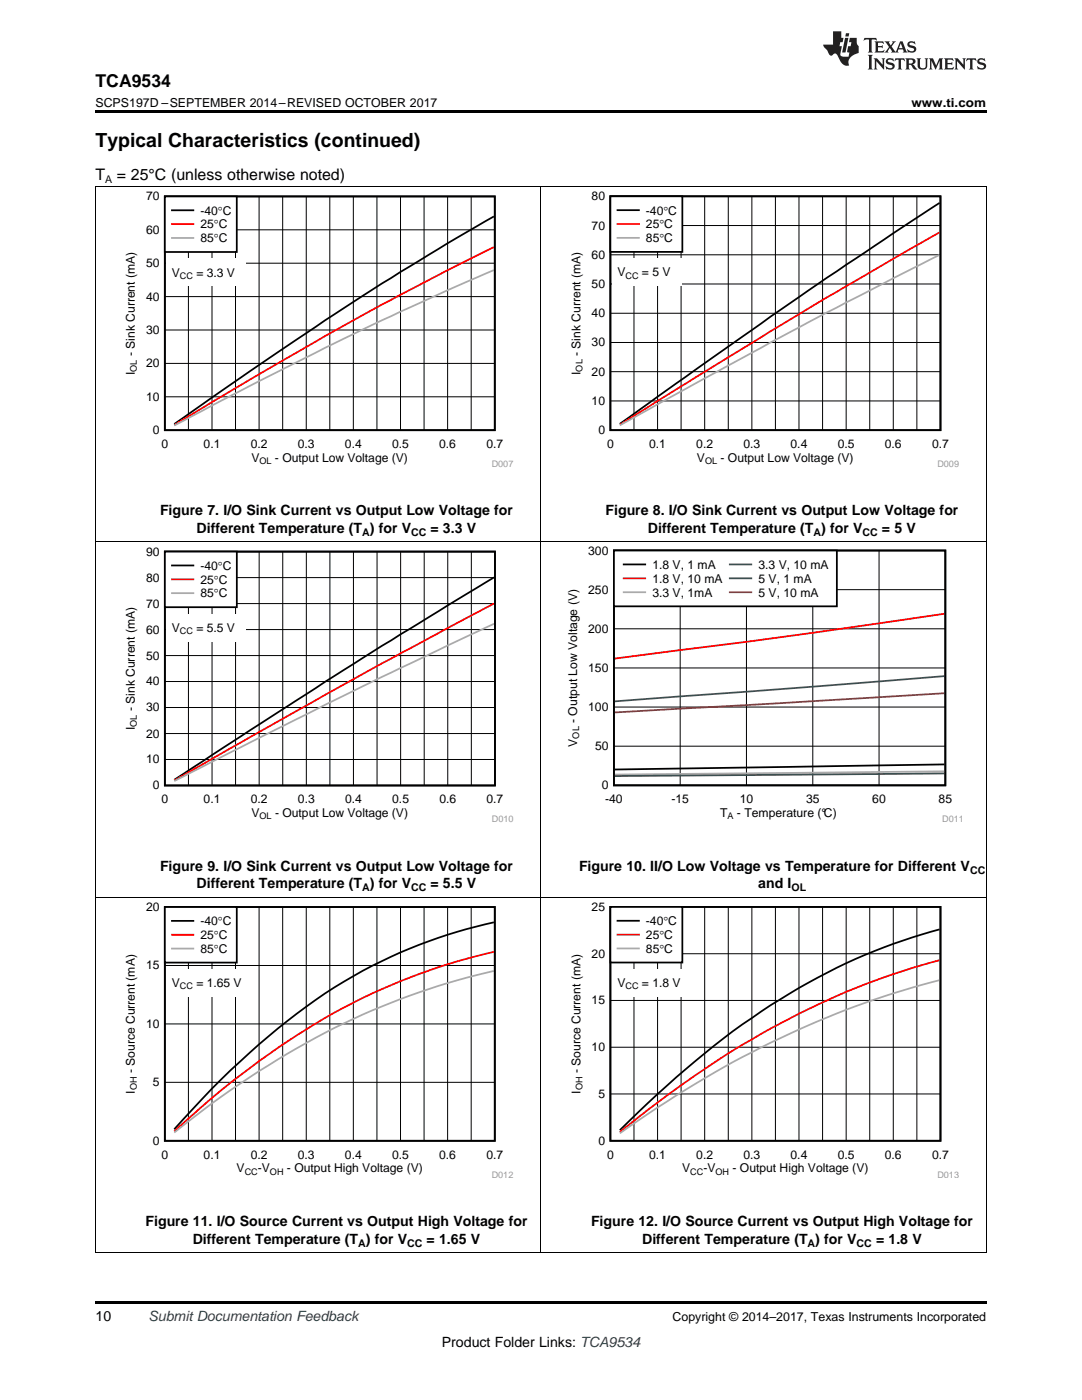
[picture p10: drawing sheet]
<svg xmlns="http://www.w3.org/2000/svg" width="216mm" height="279mm" viewBox="0 0 216 279" stroke-linecap="round" stroke-linejoin="round" font-family="sans-serif">
<path d="M19 259.7h177.8v.5h-177.8z" fill="#000"/>
<path d="M19.1 179.1v70.9M107.9 179.1v70.9M196.8 179.1v70.9M19 249.9h177.8" fill="none" stroke="#000" stroke-width=".2"/>
<path d="M24.6 180.1h77.8v55h-77.8z" fill-rule="evenodd" fill="#fff"/>
<path d="M32.9 181h65.8v46.7h-65.8zM98.5 184.1a100.9 100.9 0 0 0-44.9 22.7 171.1 171.1 0 0 0-18.8 18.6" fill="none" stroke="#000" stroke-width=".35"/>
<g fill="none" stroke="#000" stroke-width=".2">
<path d="M32.9 192.7h65.8M37.6 181v46.7M42.3 181v46.7M47 181v46.7M51.7 181v46.7M56.4 181v46.7M61.1 181v46.7M65.8 181v46.7M70.5 181v46.7M75.2 181v46.7M79.9 181v46.7M84.6 181v46.7"/>
<path d="M89.3 181v46.7M94 181v46.7M32.9 216h65.8M32.9 204.3h65.8"/>
</g>
<path d="M98.5 190a124.4 124.4 0 0 0-48.7 23.2 170.3 170.3 0 0 0-15 12.6" fill="none" stroke="#f00" stroke-width=".35"/>
<path d="M98.5 193.8a144.5 144.5 0 0 0-50.6 22.5l-5.6 3.9-7.5 5.8" fill="none" stroke="#aaa" stroke-width=".35"/>
<g fill="#fff">
<path d="M33.2 193.5h17.2v5.4h-17.2z" fill-rule="evenodd"/>
<path d="M32.9 181h14.3v11.1h-14.3z" fill-rule="evenodd"/>
</g>
<path d="M32.9 181h14.3v11.1h-14.3zM34.3 183.8h4.3" fill="none" stroke="#000" stroke-width=".35"/>
<path d="M34.3 186.5h4.3" fill="none" stroke="#f00" stroke-width=".35"/>
<path d="M34.3 189.3h4.3" fill="none" stroke="#aaa" stroke-width=".35"/>
<path d="M113.5 180.1h77.8v55h-77.8z" fill-rule="evenodd" fill="#fff"/>
<path d="M121.8 181h65.9v46.7h-65.9zM187.5 185.5a116.4 116.4 0 0 0-37.5 17.7 194.2 194.2 0 0 0-26.3 22.4" fill="none" stroke="#000" stroke-width=".35"/>
<g fill="none" stroke="#000" stroke-width=".2">
<path d="M121.8 199.7h65.9M121.8 190.3h65.9M126.5 181v46.7M131.2 181v46.7M135.9 181v46.7M140.6 181v46.7M145.3 181v46.7M150 181v46.7M154.7 181v46.7M159.4 181v46.7M164.1 181v46.7M168.8 181v46.7"/>
<path d="M173.5 181v46.7M178.2 181v46.7M182.9 181v46.7M121.8 218.3h65.9M121.8 209h65.9"/>
</g>
<path d="M187.5 191.6a159.3 159.3 0 0 0-54.4 27.1l-9.4 7.2" fill="none" stroke="#f00" stroke-width=".35"/>
<path d="M187.5 195.6a189.7 189.7 0 0 0-61.9 29.3l-1.9 1.3" fill="none" stroke="#aaa" stroke-width=".35"/>
<g fill="#fff">
<path d="M122.1 193.4h15.8v5.5h-15.8z" fill-rule="evenodd"/>
<path d="M121.8 181h14.3v11.1h-14.3z" fill-rule="evenodd"/>
</g>
<path d="M121.8 181h14.4v11.1h-14.4zM123.2 183.8h4.3" fill="none" stroke="#000" stroke-width=".35"/>
<path d="M123.2 186.5h4.3" fill="none" stroke="#f00" stroke-width=".35"/>
<path d="M123.2 189.3h4.3" fill="none" stroke="#aaa" stroke-width=".35"/>
<path d="M19.1 108.2v70.9M107.9 108.2v70.9M196.8 108.2v70.9M19 179h177.8" fill="none" stroke="#000" stroke-width=".2"/>
<path d="M24.6 109.2h77.8v55h-77.8z" fill-rule="evenodd" fill="#fff"/>
<path d="M32.9 110.1h65.9v46.7h-65.9zM98.6 115.2l-7.4 4.5a2052.8 2052.8 0 0 0-56.4 35.9" fill="none" stroke="#000" stroke-width=".35"/>
<g fill="none" stroke="#000" stroke-width=".2">
<path d="M32.9 115.3h65.9M37.6 110.1v46.7M42.3 110.1v46.7M47 110.1v46.7M51.7 110.1v46.7M56.4 110.1v46.7M61.1 110.1v46.7M65.8 110.1v46.7M70.5 110.1v46.7M75.2 110.1v46.7M79.9 110.1v46.7M84.6 110.1v46.7"/>
<path d="M89.3 110.1v46.7M94 110.1v46.7M32.9 136h65.9M32.9 130.8h65.9M32.9 125.6h65.9M32.9 120.5h65.9M32.9 151.6h65.9M32.9 146.4h65.9M32.9 141.2h65.9"/>
</g>
<path d="M98.6 120.5l-22.4 11.9-11.3 6.3-30.1 17.1" fill="none" stroke="#f00" stroke-width=".35"/>
<path d="M98.6 124.5l-26.2 12.4-37.6 19" fill="none" stroke="#aaa" stroke-width=".35"/>
<g fill="#fff">
<path d="M33.2 122.5h15.8v5.5h-15.8z" fill-rule="evenodd"/>
<path d="M32.9 110.1h14.3v11.1h-14.3z" fill-rule="evenodd"/>
</g>
<path d="M32.9 110.1h14.4v11.1h-14.4zM34.3 112.9h4.3" fill="none" stroke="#000" stroke-width=".35"/>
<path d="M34.3 115.6h4.3" fill="none" stroke="#f00" stroke-width=".35"/>
<path d="M34.3 118.4h4.3" fill="none" stroke="#aaa" stroke-width=".35"/>
<path d="M112.8 109h79.2v55.2h-79.2z" fill-rule="evenodd" fill="#fff"/>
<path d="M122.5 109.9h66.1v46.8h-66.1zM188.5 152.6l-65.8 1" fill="none" stroke="#000" stroke-width=".35"/>
<path d="M122.5 117.7h66.1M135.7 109.9v46.8M148.9 109.9v46.8M162.2 109.9v46.8M175.4 109.9v46.8M122.5 133.3h66.1M122.5 125.5h66.1M122.5 148.9h66.1M122.5 141.1h66.1" fill="none" stroke="#000" stroke-width=".2"/>
<path d="M188.5 122.5l-31.6 4.5-34.2 4.4" fill="none" stroke="#f00" stroke-width=".35"/>
<path d="M188.5 153.9l-65.8 .7" fill="none" stroke="#aaa" stroke-width=".35"/>
<path d="M188.5 134.9l-65.8 5.1" fill="none" stroke="#295c75" stroke-width=".35"/>
<path d="M188.5 154.4l-65.8 .5" fill="none" stroke="#286b49" stroke-width=".35"/>
<path d="M188.5 138.3l-65.8 3.9" fill="none" stroke="#9e3a3a" stroke-width=".35"/>
<path d="M122.5 109.9h44.5v11.1h-44.5z" fill-rule="evenodd" fill="#fff"/>
<path d="M122.5 109.9h44.5v11.1h-44.5zM124.5 112.6h4.2" fill="none" stroke="#000" stroke-width=".35"/>
<path d="M124.5 115.4h4.2" fill="none" stroke="#f00" stroke-width=".35"/>
<path d="M124.5 118.2h4.2" fill="none" stroke="#aaa" stroke-width=".35"/>
<path d="M145.6 112.6h4.3" fill="none" stroke="#295c75" stroke-width=".35"/>
<path d="M145.6 115.4h4.3" fill="none" stroke="#286b49" stroke-width=".35"/>
<path d="M145.6 118.2h4.3" fill="none" stroke="#9e3a3a" stroke-width=".35"/>
<path d="M19.1 37.2v71M107.9 37.2v71M196.8 37.2v71M19 108.1h177.8" fill="none" stroke="#000" stroke-width=".2"/>
<path d="M24.6 38.3h77.8v55h-77.8z" fill-rule="evenodd" fill="#fff"/>
<path d="M32.9 39.2h65.8v46.7h-65.8zM98.5 43.2a755 755 0 0 0-63.7 41.4" fill="none" stroke="#000" stroke-width=".35"/>
<g fill="none" stroke="#000" stroke-width=".2">
<path d="M37.6 39.2v46.7M42.3 39.2v46.7M47 39.2v46.7M51.7 39.2v46.7M56.4 39.2v46.7M61.1 39.2v46.7M65.8 39.2v46.7M70.5 39.2v46.7M75.2 39.2v46.7M79.9 39.2v46.7M84.6 39.2v46.7M89.3 39.2v46.7"/>
<path d="M94 39.2v46.7M32.9 59.2h65.8M32.9 52.5h65.8M32.9 45.9h65.8M32.9 79.2h65.8M32.9 72.5h65.8M32.9 65.9h65.8"/>
</g>
<path d="M98.5 49.3a775.8 775.8 0 0 0-63.7 35.5" fill="none" stroke="#f00" stroke-width=".35"/>
<path d="M98.5 53.9a802.6 802.6 0 0 0-63.7 31" fill="none" stroke="#aaa" stroke-width=".35"/>
<g fill="#fff">
<path d="M33.2 51.6h15.8v5.5h-15.8z" fill-rule="evenodd"/>
<path d="M32.9 39.2h14.3v11.1h-14.3z" fill-rule="evenodd"/>
</g>
<path d="M32.9 39.2h14.3v11.1h-14.3zM34.3 42h4.3" fill="none" stroke="#000" stroke-width=".35"/>
<path d="M34.3 44.7h4.3" fill="none" stroke="#f00" stroke-width=".35"/>
<path d="M34.3 47.5h4.3" fill="none" stroke="#aaa" stroke-width=".35"/>
<path d="M113.5 38.3h77.8v55h-77.8z" fill-rule="evenodd" fill="#fff"/>
<path d="M121.8 39.2h65.9v46.7h-65.9zM187.5 40.5l-7.4 4.8a1811.9 1811.9 0 0 0-56.4 39.3" fill="none" stroke="#000" stroke-width=".35"/>
<g fill="none" stroke="#000" stroke-width=".2">
<path d="M126.5 39.2v46.7M131.2 39.2v46.7M135.9 39.2v46.7M140.6 39.2v46.7M145.3 39.2v46.7M150 39.2v46.7M154.7 39.2v46.7M159.4 39.2v46.7M164.1 39.2v46.7M168.8 39.2v46.7M173.5 39.2v46.7M178.2 39.2v46.7"/>
<path d="M182.9 39.2v46.7M121.8 56.7h65.9M121.8 50.9h65.9M121.8 45h65.9M121.8 74.2h65.9M121.8 68.4h65.9M121.8 62.5h65.9M121.8 80h65.9"/>
</g>
<path d="M187.5 46.4l-7.4 4.1a1705.6 1705.6 0 0 0-56.4 34.3" fill="none" stroke="#f00" stroke-width=".35"/>
<path d="M187.5 50.9l-7.4 3.7a1730.4 1730.4 0 0 0-56.4 30.3" fill="none" stroke="#aaa" stroke-width=".35"/>
<g fill="#fff">
<path d="M122.1 51.6h13.8v5.5h-13.8z" fill-rule="evenodd"/>
<path d="M121.8 39.2h14.3v11.1h-14.3z" fill-rule="evenodd"/>
</g>
<path d="M121.8 39.2h14.4v11.1h-14.4zM123.2 41.9h4.3" fill="none" stroke="#000" stroke-width=".35"/>
<path d="M123.2 44.7h4.3" fill="none" stroke="#f00" stroke-width=".35"/>
<path d="M123.2 47.5h4.3" fill="none" stroke="#aaa" stroke-width=".35"/>
<path d="M19 37.2h177.8" fill="none" stroke="#000" stroke-width=".2"/>
<path d="M19 22h177.8v.5h-177.8z" fill="#000"/>
<g fill="#231f20">
<path d="M172.5 7.6l-.1 .5 .4-.2h.6v.1v2.1l-.2 .4h.9l-.2-.4v-2.1l.1-.1h.5l.5 .2-.2-.5zM174.5 8.3l.2 .3v1.5l-.2 .4h1.8l.2-.6a1.04 1.04 0 0 1-1.3 .2v-.7h.6l.3 .2v-.6l-.3 .2h-.6v-.6l.8-.1 .4 .3-.2-.5zM176.5 8.3l.9 1.1-.9 1.1h.8l-.2-.2 .4-.7 .5 .7-.2 .2h1.5l-.2-.2 .2-.4h.9l.1 .4-.2 .2h1l-.3-.3-.7-1.9h-.5l-.9 2-.8-1 .9-1h-.8l.1 .3-.4 .5-.3-.6 .1-.2zM179.7 8.6l.4 1h-.7zM181.3 8.4a.63 .63 0 0 0-.2 .7 .63 .63 0 0 0 .6 .4l.6 .2 .1 .2a.75 .75 0 0 1-.7 .4 .75 .75 0 0 1-.6-.5l.1 .7 .1-.1a1.11 1.11 0 0 0 1.5-.6 1.13 1.13 0 0 0-1.2-.8l-.1-.4a1.04 1.04 0 0 1 1.2 .2l-.2-.5-.2 .1-.4-.2zM173.2 10.9l.2 .4v2.2l-.2 .4h1l-.3-.4v-2.2l.3-.4zM174.3 11.6l.3 .4v1.5l-.3 .4h.8l-.2-.4v-1.3l1.5 1.7v-1.9l.2-.4h-.7l.2 .4v.9l-1.1-1.3zM177 11.8a.62 .62 0 0 0-.2 .7 .62 .62 0 0 0 .6 .4l.6 .1 .1 .3a.76 .76 0 0 1-.7 .3 .76 .76 0 0 1-.7-.4l.2 .7 .1-.1a1.11 1.11 0 0 0 1.5-.6 1.13 1.13 0 0 0-1.2-.8l-.1-.4a1.04 1.04 0 0 1 1.2 .2l-.2-.6-.2 .1-.5-.1zM178.7 11.6l-.2 .6a.61 .61 0 0 1 .8-.3v1.6l-.2 .4h.9l-.2-.4v-1.6a.63 .63 0 0 1 .7 .3l-.1-.6zM180.6 11.6l.3 .4v1.5l-.3 .4h1l-.2-.2-.1-.8 .6 .2a.76 .76 0 0 0 1.2 .7l-1-1a.58 .58 0 0 0 .6-.5 .58 .58 0 0 0-.5-.6zM181.4 11.9h.1a.45 .45 0 0 1 .5 .1 .45 .45 0 0 1 .1 .5l-.8 .2zM182.9 11.6l.2 .2a2.17 2.17 0 0 0 .3 1.9 .99 .99 0 0 0 1.6-.6v-1.1l.2-.4h-.7l.2 .2a1.92 1.92 0 0 1-.2 1.8 .6 .6 0 0 1-.9-.5v-1.1l.2-.4zM185.4 11.6l.2 .4v1.5l-.2 .4h.7l-.2-.4v-1.4l.8 1.8 .8-1.8v1.4l-.2 .4h.9l-.2-.4v-1.5l.2-.4h-.8l-.6 1.5-.6-1.5zM188.4 11.6l.2 .4v1.5l-.2 .4h1.8l.1-.6a1.04 1.04 0 0 1-1.2 .1v-.6h.5l.4 .2v-.6l-.4 .2h-.5v-.7h.8l.3 .3-.1-.6zM190.5 11.6l.2 .4v1.5l-.2 .4h.7l-.2-.4v-1.3l1.5 1.7v-1.9l.2-.4h-.7l.2 .4v.9l-1.1-1.3zM192.9 11.6l-.1 .6a.61 .61 0 0 1 .7-.3l.1 1.6-.3 .4h1l-.3-.4 .1-1.6a.63 .63 0 0 1 .7 .3l-.1-.6zM195.2 11.8a.62 .62 0 0 0-.2 .7 .62 .62 0 0 0 .6 .4l.6 .1 .1 .3a.76 .76 0 0 1-.7 .3 .76 .76 0 0 1-.6-.4l.1 .7 .1-.1a1.11 1.11 0 0 0 1.6-.6 1.13 1.13 0 0 0-1.3-.8l-.1-.4a1.04 1.04 0 0 1 1.2 .2l-.1-.6-.2 .1-.5-.1z"/>
<path d="M166.2 6.3v2.6h-1.9v.4l.8 .9a.91 .91 0 0 0 1 .8 .56 .56 0 0 1 .5-.3 .56 .56 0 0 1 .5 .3l.4 .8a1.53 1.53 0 0 0 1.9 1.2 1.54 1.54 0 0 1 1-2.1l.9-.3v-1.4a1.52 1.52 0 0 1-.4-1.6h-1.3l-.2 .8h.5l-.2 .8h-.5l-.1 1v.2l.4 .1-.2 .8a1.93 1.93 0 0 1-1.6-.3l.3-1.8h-.5l.2-.8h.4l.2-.8h-.4v-1.3zM168.6 7.6l-.6 2.9h.7l.6-2.9zM168.8 6.6l-.1 .7h.6l.2-.7z"/>
</g>
<text font-size="3.9" x="19" y="29.3">Typical Characteristics (continued)</text>
<text font-size="3.5" x="19" y="17.3">TCA9534</text>
<g font-size="3.2">
<text x="19" y="36">T</text>
<text x="23.3" y="36">= 25°C (unless otherwise noted)</text>
</g>
<g font-size="2.8">
<text x="31.9" y="102.9">Figure 7. I/O Sink Current vs Output Low Voltage for</text>
<text x="39.2" y="106.4">Different Temperature (T ) for V</text>
<text x="85.9" y="106.4">= 3.3 V</text>
<text x="120.8" y="102.9">Figure 8. I/O Sink Current vs Output Low Voltage for</text>
<text x="129.3" y="106.4">Different Temperature (T ) for V</text>
<text x="176" y="106.4">= 5 V</text>
<text x="31.9" y="173.8">Figure 9. I/O Sink Current vs Output Low Voltage for</text>
<text x="115.5" y="173.8">Figure 10. II/O Low Voltage vs Temperature for Different V</text>
<text x="39.2" y="177.3">Different Temperature (T ) for V</text>
<text x="85.9" y="177.3">= 5.5 V</text>
<text x="151.3" y="177.3">and I</text>
<text x="29" y="244.7">Figure 11. I/O Source Current vs Output High Voltage for</text>
<text x="117.9" y="244.7">Figure 12. I/O Source Current vs Output High Voltage for</text>
<text x="38.5" y="248.2">Different Temperature (T ) for V</text>
<text x="85.1" y="248.2">= 1.65 V</text>
<text x="128.1" y="248.2">Different Temperature (T ) for V</text>
<text x="174.8" y="248.2">= 1.8 V</text>
<text x="19" y="263.6">10</text>
<text x="88.2" y="268.9">Product Folder Links: TCA9534</text>
</g>
<text font-size="2.8" fill="#0000c8" x="29.6" y="263.6">Submit Documentation Feedback</text>
<g font-size="2.5">
<text x="19" y="21.4">SCPS197D –SEPTEMBER 2014–REVISED OCTOBER 2017</text>
<text x="181.9" y="21.4">www.ti.com</text>
<text x="134.2" y="263.6">Copyright © 2014–2017, Texas Instruments Incorporated</text>
</g>
<g font-size="2.4">
<text x="29.1" y="40">70</text>
<text x="118.1" y="40">80</text>
<text x="29.1" y="46.7">60</text>
<text x="40" y="42.8">-40qC</text>
<text x="40" y="45.6">25</text>
<text x="42.7" y="45.6">qC</text>
<text x="118.1" y="45.8">70</text>
<text x="128.9" y="42.8">-40qC</text>
<text x="128.9" y="45.6">25</text>
<text x="131.6" y="45.6">qC</text>
<text x="29.1" y="53.3">50</text>
<text x="40" y="48.3">85</text>
<text x="42.7" y="48.3">qC</text>
<text x="118.1" y="51.6">60</text>
<text x="128.9" y="48.3">85</text>
<text x="131.6" y="48.3">qC</text>
<text x="29.1" y="60">40</text>
<text x="34.3" y="55.2">V</text>
<text x="39.2" y="55.2">= 3.3 V</text>
<text x="118.1" y="57.5">50</text>
<text x="123.2" y="55.2">V</text>
<text x="128.1" y="55.2">= 5 V</text>
<text x="118.1" y="63.3">40</text>
<text x="26.9" y="71.1" transform="rotate(-90 26.9 71.1)">- Sink Current (mA)</text>
<text x="29.1" y="66.7">30</text>
<text x="115.8" y="71.1" transform="rotate(-90 115.8 71.1)">- Sink Current (mA)</text>
<text x="118.1" y="69.1">30</text>
<text x="26.9" y="74.8" transform="rotate(-90 26.9 74.8)">I</text>
<text x="29.1" y="73.3">20</text>
<text x="115.8" y="74.8" transform="rotate(-90 115.8 74.8)">I</text>
<text x="118.1" y="75">20</text>
<text x="29.1" y="80">10</text>
<text x="118.1" y="80.8">10</text>
<text x="30.5" y="86.6">0</text>
<text x="32.2" y="89.4">0</text>
<text x="40.6" y="89.4">0.1</text>
<text x="50" y="89.4">0.2</text>
<text x="59.4" y="89.4">0.3</text>
<text x="68.8" y="89.4">0.4</text>
<text x="78.2" y="89.4">0.5</text>
<text x="87.6" y="89.4">0.6</text>
<text x="97.1" y="89.4">0.7</text>
<text x="119.4" y="86.6">0</text>
<text x="121.1" y="89.4">0</text>
<text x="129.5" y="89.4">0.1</text>
<text x="138.9" y="89.4">0.2</text>
<text x="148.4" y="89.4">0.3</text>
<text x="157.8" y="89.4">0.4</text>
<text x="167.2" y="89.4">0.5</text>
<text x="176.6" y="89.4">0.6</text>
<text x="186" y="89.4">0.7</text>
<text x="50.2" y="92.2">V</text>
<text x="54.9" y="92.2">- Output Low Voltage (V)</text>
<text x="139.1" y="92.2">V</text>
<text x="143.8" y="92.2">- Output Low Voltage (V)</text>
<text x="29.2" y="110.9">90</text>
<text x="40" y="113.7">-40qC</text>
<text x="117.4" y="110.7">300</text>
<text x="130.2" y="113.5">1.8 V, 1 mA</text>
<text x="151.3" y="113.5">3.3 V, 10 mA</text>
<text x="29.2" y="116.1">80</text>
<text x="40" y="116.5">25</text>
<text x="40" y="119.2">85</text>
<text x="42.7" y="116.5">qC</text>
<text x="42.7" y="119.2">qC</text>
<text x="117.4" y="118.5">250</text>
<text x="130.2" y="116.3">1.8 V, 10 mA</text>
<text x="130.2" y="119">3.3 V, 1mA</text>
<text x="151.3" y="116.3">5 V, 1 mA</text>
<text x="151.3" y="119">5 V, 10 mA</text>
<text x="29.2" y="121.3">70</text>
<text x="29.2" y="131.6">50</text>
<text x="29.2" y="126.4">60</text>
<text x="34.3" y="126.1">V</text>
<text x="39.2" y="126.1">= 5.5 V</text>
<text x="117.4" y="126.3">200</text>
<text x="29.2" y="136.8">40</text>
<text x="117.4" y="134.1">150</text>
<text x="26.9" y="142" transform="rotate(-90 26.9 142)">- Sink Current (mA)</text>
<text x="29.2" y="142">30</text>
<text x="117.4" y="141.9">100</text>
<text x="26.9" y="145.7" transform="rotate(-90 26.9 145.7)">I</text>
<text x="29.2" y="147.2">20</text>
<text x="115.1" y="149" transform="rotate(-90 115.1 149)">V</text>
<text x="115.1" y="144.3" transform="rotate(-90 115.1 144.3)">- Output Low Voltage (V)</text>
<text x="118.7" y="149.7">50</text>
<text x="29.2" y="152.4">10</text>
<text x="30.5" y="157.6">0</text>
<text x="32.2" y="160.3">0</text>
<text x="40.6" y="160.3">0.1</text>
<text x="50" y="160.3">0.2</text>
<text x="59.5" y="160.3">0.3</text>
<text x="68.9" y="160.3">0.4</text>
<text x="78.3" y="160.3">0.5</text>
<text x="87.7" y="160.3">0.6</text>
<text x="97.1" y="160.3">0.7</text>
<text x="120.1" y="157.5">0</text>
<text x="120.7" y="160.3">-40</text>
<text x="134" y="160.3">-15</text>
<text x="147.6" y="160.3">10</text>
<text x="160.8" y="160.3">35</text>
<text x="174.1" y="160.3">60</text>
<text x="187.3" y="160.3">85</text>
<text x="50.2" y="163.1">V</text>
<text x="54.9" y="163.1">- Output Low Voltage (V)</text>
<text x="143.7" y="163.1">T</text>
<text x="147.1" y="163.1">- Temperature (°C)</text>
<text x="29.1" y="181.8">20</text>
<text x="40" y="184.6">-40qC</text>
<text x="118.1" y="181.8">25</text>
<text x="128.9" y="184.6">-40qC</text>
<text x="40" y="187.4">25</text>
<text x="40" y="190.2">85</text>
<text x="42.7" y="187.4">qC</text>
<text x="42.7" y="190.2">qC</text>
<text x="118.1" y="191.1">20</text>
<text x="128.9" y="187.4">25</text>
<text x="128.9" y="190.1">85</text>
<text x="131.6" y="187.4">qC</text>
<text x="131.6" y="190.1">qC</text>
<text x="29.1" y="193.5">15</text>
<text x="34.3" y="197">V</text>
<text x="39.2" y="197">= 1.65 V</text>
<text x="123.2" y="197">V</text>
<text x="128.1" y="197">= 1.8 V</text>
<text x="118.1" y="200.5">15</text>
<text x="29.1" y="205.1">10</text>
<text x="118.1" y="209.8">10</text>
<text x="26.9" y="214.2" transform="rotate(-90 26.9 214.2)">- Source Current (mA)</text>
<text x="115.8" y="214.2" transform="rotate(-90 115.8 214.2)">- Source Current (mA)</text>
<text x="26.9" y="218.3" transform="rotate(-90 26.9 218.3)">I</text>
<text x="30.5" y="216.8">5</text>
<text x="115.8" y="218.3" transform="rotate(-90 115.8 218.3)">I</text>
<text x="119.4" y="219.1">5</text>
<text x="30.5" y="228.5">0</text>
<text x="32.2" y="231.2">0</text>
<text x="40.6" y="231.2">0.1</text>
<text x="47.2" y="234">V</text>
<text x="50" y="231.2">0.2</text>
<text x="51.5" y="234">-V</text>
<text x="57.3" y="234">- Output High Voltage (V)</text>
<text x="59.4" y="231.2">0.3</text>
<text x="68.8" y="231.2">0.4</text>
<text x="78.2" y="231.2">0.5</text>
<text x="87.6" y="231.2">0.6</text>
<text x="97.1" y="231.2">0.7</text>
<text x="119.4" y="228.5">0</text>
<text x="121.1" y="231.2">0</text>
<text x="129.5" y="231.2">0.1</text>
<text x="136.1" y="234">V</text>
<text x="138.9" y="231.2">0.2</text>
<text x="140.4" y="234">-V</text>
<text x="146.2" y="234">- Output High Voltage (V)</text>
<text x="148.4" y="231.2">0.3</text>
<text x="157.8" y="231.2">0.4</text>
<text x="167.2" y="231.2">0.5</text>
<text x="176.6" y="231.2">0.6</text>
<text x="186" y="231.2">0.7</text>
</g>
<g font-size="2.1">
<text x="21" y="36.6">A</text>
<text x="72.2" y="107">A</text>
<text x="82" y="107">CC</text>
<text x="162.3" y="107">A</text>
<text x="172.1" y="107">CC</text>
<text x="72.2" y="177.9">A</text>
<text x="82" y="177.9">CC</text>
<text x="157.9" y="177.9">OL</text>
<text x="193.6" y="174.3">CC</text>
<text x="71.5" y="248.8">A</text>
<text x="81.2" y="248.8">CC</text>
<text x="161.1" y="248.8">A</text>
<text x="170.9" y="248.8">CC</text>
</g>
<g font-size="1.8">
<text x="35.9" y="55.6">CC</text>
<text x="124.8" y="55.6">CC</text>
<text x="27.3" y="74.2" transform="rotate(-90 27.3 74.2)">OL</text>
<text x="116.2" y="74.1" transform="rotate(-90 116.2 74.1)">OL</text>
<text x="51.8" y="92.6">OL</text>
<text x="140.7" y="92.6">OL</text>
<text x="35.9" y="126.5">CC</text>
<text x="27.3" y="145.1" transform="rotate(-90 27.3 145.1)">OL</text>
<text x="115.6" y="147.4" transform="rotate(-90 115.6 147.4)">OL</text>
<text x="51.8" y="163.5">OL</text>
<text x="145.2" y="163.5">A</text>
<text x="35.9" y="197.4">CC</text>
<text x="124.8" y="197.4">CC</text>
<text x="27.3" y="217.6" transform="rotate(-90 27.3 217.6)">OH</text>
<text x="116.2" y="217.6" transform="rotate(-90 116.2 217.6)">OH</text>
<text x="48.8" y="234.4">CC</text>
<text x="53.9" y="234.4">OH</text>
<text x="137.7" y="234.4">CC</text>
<text x="142.8" y="234.4">OH</text>
</g>
<g font-size="1.8" fill="#999">
<text x="98.1" y="93.2">D007</text>
<text x="187" y="93.2">D009</text>
<text x="98.1" y="164.1">D010</text>
<text x="188" y="164.1">D011</text>
<text x="98.1" y="235">D012</text>
<text x="187" y="235">D013</text>
</g>
</svg>
